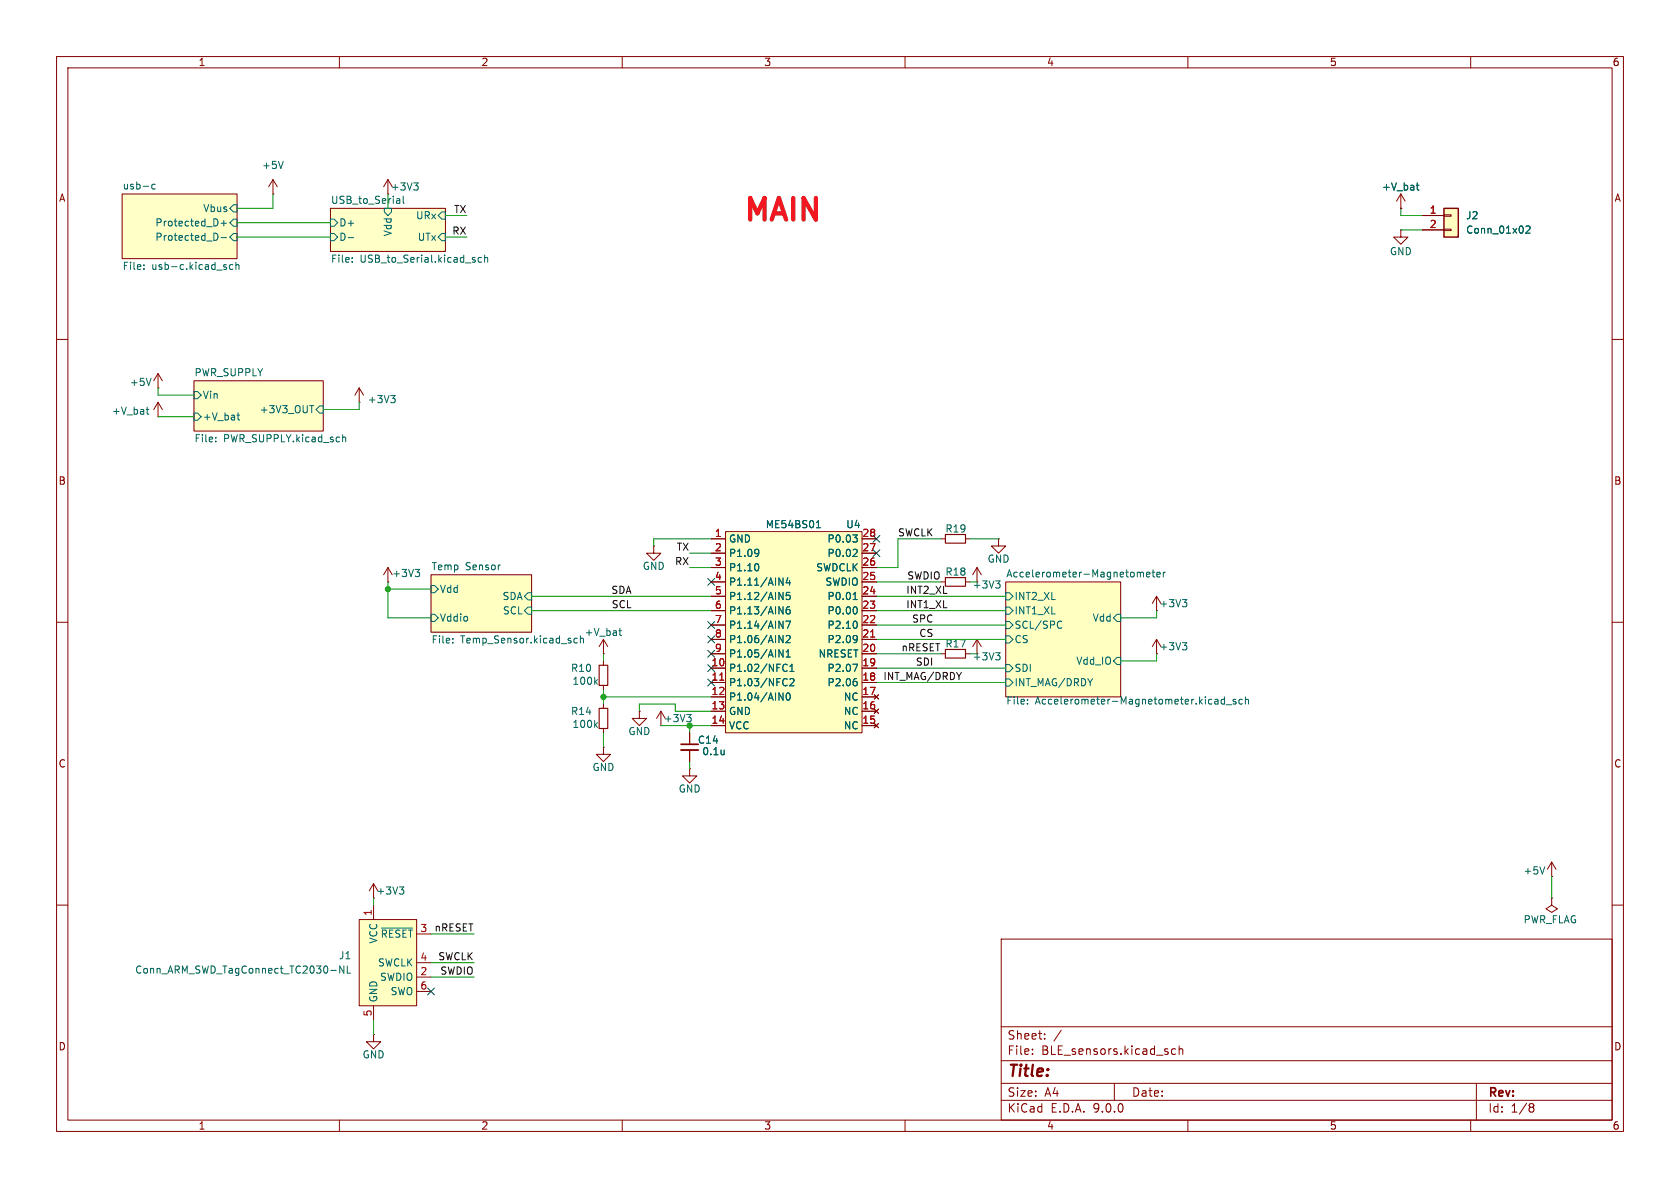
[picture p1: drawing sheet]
<svg xmlns="http://www.w3.org/2000/svg" width="297mm" height="210mm" viewBox="0 0 297 210" stroke-linecap="round" stroke-linejoin="round" font-family="sans-serif">
<g fill="none" stroke="#840000" stroke-width=".18">
<path d="M10 10h277v190h-277zM12 12h273v186h-273zM60 10v2M110 10v2M160 10v2M210 10v2M260 10v2M21.6 34.3h20.3v11.4h-20.3zM48.3 34.3h.1M48.3 31.8l-.8 1.2M48.3 31.8l.7 1.2M48.3 31.8v2.5"/>
<path d="M58.4 36.8h20.3v7.7h-20.3zM68.6 31.8l-.8 1.2M68.6 31.8l.7 1.2M68.6 31.8v2.5M247.6 36.8h.1M247.6 34.3l-.7 1.3M247.6 34.3l.8 1.3M247.6 34.3v2.5M10 60h2M34.3 67.3h22.8v8.9h-22.8zM63.5 71.1h.1M63.5 68.6l-.8 1.3"/>
<path d="M63.5 68.6l.8 1.3M63.5 68.6v2.5M285 60h2M166.4 95.3h.7M170.7 95.3h.7M10 110h2M76.2 101.6h17.8v10.2h-17.8zM166.4 102.9h.7M166.4 115.6h.7M170.7 102.9h.7M170.7 115.6h.7M172.7 100.3l-.7 1.3"/>
<path d="M172.7 100.3l.8 1.3M172.7 100.3v2.6M177.8 102.9h20.3v20.3h-20.3zM285 110h2M106.7 132.1v1.3h1.2l-1.2 1.2-1.3-1.2h1.3M106.7 132.1h.1M113 125.7v1.3h1.3l-1.3 1.3-1.2-1.3h1.2M113 125.7h.1M116.8 125.7l-.7 1.3M116.8 125.7l.8 1.3M116.8 125.7v2.6M66 156.2l-.7 1.3"/>
<path d="M66 156.2l.8 1.3M66 156.2v2.6M274.3 154.9h.1M274.3 152.4l-.7 1.3M274.3 152.4l.8 1.3M274.3 152.4v2.5M10 160h2M177 166h108v32h-108zM285 160h2M60 198v2M66 182.9v1.3h1.3l-1.3 1.2-1.2-1.2h1.2M66 182.9h.1"/>
<path d="M110 198v2M160 198v2M177 194.5h108M177 191.5h108M177 187.5h108M177 181.5h108M182.5 186.3v.1M182.5 185.5v.1M184.7 183.6v.1M184.7 182.8v.1M187.6 182.1l-1.3 2M197 191.5v3"/>
<path d="M207.8 185.5l-.4-.1-.3 .3v.4l.1 .2h.6M208.5 185.5l.2-.1 .3 .1 .1 .9M208.5 184.9v1.5M210 198v2M260 198v2M261 191.5v6.5M270.6 195.1l.4 .1 .2 .2-.3 .3M270.6 195.7h.3M270.9 195.7l.2 .2 .1 .4-.2 .2-.4 .1"/>
</g>
<g fill="#ffffc8" stroke="#ffffc8" stroke-width=".18">
<path d="M21.6 34.3h20.3v11.4h-20.3z"/>
<path d="M58.4 36.8h20.3v7.7h-20.3z"/>
<path d="M34.3 67.3h22.8v8.9h-22.8z"/>
</g>
<g fill="#ffffc2" stroke="#ffffc2" stroke-width=".18">
<path d="M76.2 101.6h17.8v10.2h-17.8z"/>
<path d="M177.8 102.9h20.3v20.3h-20.3z"/>
</g>
<g fill="none" stroke="#006464" stroke-width=".18">
<path d="M27.4 32.6h-.3l-.3 .2 .2 .6h.4M39.1 39.5h.9M39.6 39v.9M41.3 38.7h.6v1.3h-.6l-.7-.6zM41.3 36.2h.6v1.3h-.6l-.7-.7zM50.1 28.5l-.4 1.3M58.4 38.7h.7l.6 .7-.6 .6h-.7zM67.9 36.8h1.3v.7l-.6 .6-.7-.6zM70.5 35.1l.2 .2v.7M70.7 35.9l-.4 .1M70.7 35.4l-.4 .1M71.3 34.7v1.1l.2 .2"/>
<path d="M73.1 32.3h.8l-.4 .5M73.7 32.8l.2 .3v.3l-.2 .2M77.5 38.1l.6-.6h.6v1.2h-.6zM250.4 32.8h.5M250.6 32.3v1.1l.3 .2M25.4 47.5v.1M25.4 46.8v.2M38.3 41.3l.2 .5-.2 .6M39.1 42h.9M39.9 47.2l.2 .2-.2 .2M39.9 46.8h.1M41.2 46.8h-.4l-.2 .2 .1 .6h.5"/>
<path d="M41.3 41.3h.6v1.2h-.6l-.7-.6zM41.7 46.9l.2-.1h.3l.1 .8M41.7 46.4v1.2M58.4 41.3h.7l.6 .6-.6 .6h-.7zM61.6 42h.9M62.3 46.2v.2M62.3 45.6v.1M77.5 41.9l.6-.6h.6v1.2h-.6zM85.1 45.6l-.3-.1-.3 .3 .1 .5h.5M85.7 45.6l.2-.1 .3 .1v.8M85.7 45.1v1.3M34.3 73h.6l.7 .7-.7 .6h-.6z"/>
<path d="M34.3 69.2h.6l.7 .7-.7 .6h-.6zM38.1 78v.1M38.1 77.3v.1M41.9 73.4h.5M42.1 73v1.1l.3 .1M54.7 71.7h.8M56.5 71.8h.6v1.2h-.6l-.6-.6zM60.6 76.8v1.3M60.6 77.4l.2-.1h.3v.8M69.1 69.9h.8l-.5 .5M69.6 70.4l.3 .2v.3l-.3 .3M76.2 103.5h.6l.7 .6-.7 .7h-.6z"/>
<path d="M76.2 108.6h.6l.7 .6-.7 .7h-.6zM80 113.5v.2M80 112.9v.1M93.3 107.3h.7v1.3h-.7l-.6-.6zM93.3 104.8h.7v1.2h-.7l-.6-.6zM102.1 112.9l-.4-.1-.2 .3 .1 .5h.5M102.6 112.4v1.3M102.8 112.8l-.2 .1M103.2 113v.7M176 102.7h.8l-.4 .5M176.6 103.2l.2 .2v.3l-.2 .3M177.8 112.4h.6l.7 .6-.7 .7h-.6z"/>
<path d="M177.8 107.3h.6l.7 .7-.7 .6h-.6zM177.8 104.8h.6l.7 .6-.7 .6h-.6zM177.8 109.9h.6l.7 .6-.7 .6h-.6zM177.8 117.5h.6l.7 .6-.7 .6h-.6zM187.3 109.8l.4 .1M187.7 110.9l-.4 .2M197.5 108.6h.6v1.3h-.6l-.7-.7zM197.5 116.2h.6v1.3h-.6l-.7-.7zM201.8 101.1l.4 .2v.7M202.7 101.6l.6-.1-.1-.3-.3-.1-.2 .2 .1 .6h.4M203.7 101.1h.4M203.8 100.7v1.1l.3 .2"/>
<path d="M204.5 101.6l.6-.1v-.3l-.4-.1-.2 .2 .1 .6h.5M205.7 101.1v.9M206 101.1l-.3 .3M121.4 126.3h.8l-.4 .5M121.9 126.8l.3 .2v.3l-.3 .3M177.8 120h.6l.7 .7-.7 .6h-.6zM181.6 124.3v.2M181.6 123.7v.1M215.3 123.7v.8M215.3 124.4l-.1 .1M215.3 123.9l-.1 .1M216.5 123.2v1.3"/>
<path d="M216.5 123.7l-.4-.1-.2 .3 .1 .5h.5M216.8 124.6h1M218.5 123.7l-.3-.1-.2 .2 .1 .2 .4 .1v.3h-.5M219.6 123.7l-.3-.1-.3 .3 .1 .5h.5M220.2 123.7l.2-.1 .3 .1v.8M220.2 123.2v1.3M70.6 156.8h.8l-.4 .5M71.1 157.3l.3 .2v.3l-.3 .3M273.1 153.2l-.4 1.3"/>
</g>
<path d="M167.1 94.5h3.6v1.5h-3.6zM167.1 102.1h3.6v1.5h-3.6zM167.1 114.8h3.6v1.5h-3.6z" fill="none" stroke="#840000" stroke-width=".2"/>
<path d="M128.3 94h24.1v35.5h-24.1z" fill="#ffffc2"/>
<g fill="none" stroke="#840000" stroke-width=".18">
<path d="M247.6 40.6v1.3h1.3l-1.3 1.3-1.2-1.3h1.2M247.6 40.6h.1M27.9 68.6h.1M27.9 73.7h.1M27.9 66l-.7 1.3M27.9 66l.8 1.3M27.9 66v2.6M27.9 71.1v2.6M27.9 71.1l-.7 1.3M27.9 71.1l.8 1.3M115.6 96.5v1.3h1.2l-1.2 1.3-1.3-1.3h1.3M115.6 96.5h.1"/>
<path d="M125.7 95.3h2.6M125.7 97.8h2.6M128.3 94h24.1v35.5h-24.1zM152.4 95.3h2.5M152.4 97.8h2.5M176.5 95.3v1.2h1.3l-1.3 1.3-1.2-1.3h1.2M176.5 95.3h.1M68.6 102.9h.1M68.6 100.3l-.8 1.3M68.6 100.3l.7 1.3M68.6 100.3v2.6M106.7 115.6h.1"/>
<path d="M106.7 113v2.6M106.7 116.8v.8M106.7 113l-.8 1.3M106.7 113l.7 1.3M125.7 100.3h2.6M125.7 102.9h2.6M125.7 105.4h2.6M125.7 108h2.6M125.7 110.5h2.6M125.7 113h2.6M125.7 115.6h2.6M125.7 118.1h2.6"/>
<path d="M152.4 100.3h2.5M152.4 102.9h2.5M152.4 105.4h2.5M152.4 108h2.5M152.4 110.5h2.5M152.4 113h2.5M152.4 115.6h2.5M152.4 118.1h2.5M172.7 113l-.7 1.3M172.7 113l.8 1.3M172.7 113v2.6M204.5 113l-.8 1.3"/>
<path d="M204.5 113l.7 1.3M204.5 113v2.6M106.7 121.2v.7M125.7 120.7h2.6M125.7 123.2h2.6M125.7 125.7h2.6M125.7 128.3h2.6M152.4 120.7h2.5M152.4 123.2h2.5M152.4 125.7h2.5M152.4 128.3h2.5M154.6 122.8l.7 .8"/>
<path d="M154.6 125.3l.7 .8M154.6 127.9l.7 .8M155.3 122.8l-.7 .8M155.3 125.3l-.7 .8M155.3 127.9l-.7 .8M274.3 158.8v1.2l1 .7-1 .6-1-.6 1-.7M274.3 158.8h.1"/>
</g>
<g fill="none" stroke="#006464" stroke-width=".18">
<path d="M25.8 72.4h.5M26 72v1l.3 .2M26.7 66.9l-.4 1.2M133.8 99.6a.79 .79 0 0 1 0 1.3M133.9 97.1l.2 .1a1.03 1.03 0 0 1-.2 1.1M134.1 97.6l-.2 .3M144.3 93.3h.8M144.4 92.3l.3-.3v1.3M150.8 94.6h.7l-.4 .4M151.3 95l.2 .3v.3l-.2 .2M151.3 97.1l.2 .2v.3l-.7 .8h.7M73.4 100.7h.8l-.4 .4"/>
<path d="M73.9 101.1l.3 .3v.3l-.3 .2M109.4 111.5h.5M109.6 111.1v1.1l.3 .1M137.7 102.2l.7 1.2v-1.2M137.7 104.7l.7 1.3v-1.3M137.7 107.3l.7 1.2v-1.2M137.7 109.8l.7 1.3v-1.3M137.7 112.3l.7 1.3v-1.3M137.7 114.9l.7 1.2v-1.2M138.6 117.5l.3-.1 .3 .1M138.9 120l.3 .1M138.9 109.8h.9l-.6 1.3"/>
<path d="M139 112.5l.5-.2 .2 .4-.8 .9h.8M139 116.1h.7M139 115.2l.3-.3v1.2M139.2 118.6l-.3 .1-.3-.1M139.3 102.1l-.3 .9h.8M139.6 102.6v.8M139.6 107.3h-.4a.86 .86 0 0 0 0 1.2l.4-.1 .1-.4-.2-.3h-.3l-.2 .3M139.6 104.7h-.6v.6l.2-.1 .4 .1 .1 .1-.1 .5-.1 .1-.5-.1M139.6 118.7h.8M139.6 117.8l.4-.4v1.3M150.8 117.4h.8l-.5 1.3M150.8 106h.7"/>
<path d="M151.1 104.9l.1-.2v1.3M151.2 120h.2M151.2 107.3a.79 .79 0 0 1 0 1.2M151.2 109.8a.79 .79 0 0 1 0 1.3M151.3 112.3l.2 .2a1.03 1.03 0 0 1-.2 1M151.5 112.9l-.2 .2M176 115.4h.8l-.4 .5M176.6 115.9l.2 .2v.3l-.2 .3M209 113.6h.8l-.4 .5M209.6 114.1l.2 .2v.3l-.2 .3M105.3 120.5l.3 .5M105.6 120.1l-.5 .5"/>
<path d="M137.7 122.5l.7 1.3v-1.3M139.2 121.1l-.3 .1M139.2 122.6l.1-.1a.68 .68 0 0 1 .4 .6 .68 .68 0 0 1-.4 .7 .84 .84 0 0 1-.1-1.2zM139.6 120.1l.5-.1 .3 .3-.8 .9h.8M151.3 120.4l.2 .3v.3l-.2 .2"/>
</g>
<path d="M153.9 112.6h.7M127.2 120.2h.8" fill="none" stroke="#a90000" stroke-width=".18"/>
<path d="M105.9 117.6h1.5v3.6h-1.5z" fill="none" stroke="#840000" stroke-width=".2"/>
<path d="M63.5 162.6h10.2v15.2h-10.2z" fill="#ffffc2"/>
<path d="M204.5 105.4l-.8 1.3M204.5 105.4l.7 1.3M204.5 105.4v2.6M106.7 124.5v.7M106.7 128.8v.7M63.5 162.6h10.2v15.2h-10.2zM66 160v2.6M66 177.8v2.5M73.7 165.1h2.5M73.7 170.2h2.5M73.7 172.7h2.5M73.7 175.3h2.5" fill="none" stroke="#840000" stroke-width=".18"/>
<path d="M209 106h.8l-.4 .5M209.6 106.5l.2 .2v.3l-.2 .3M105.3 128.1l.3 .5M105.6 127.7l-.5 .5M58.5 171.5h1M60.8 170.8v1.2l-.7-1.2v1.2M61.4 170.8v1.2h.6M67.4 164.1h5.5" fill="none" stroke="#006464" stroke-width=".18"/>
<path d="M105.9 125.2h1.5v3.6h-1.5z" fill="none" stroke="#840000" stroke-width=".2"/>
<path d="M255.3 36.8h2.5v5.1h-2.5z" fill="#ffffc2"/>
<path d="M255.3 36.8h2.5v5.1h-2.5z" fill="none" stroke="#840000" stroke-width=".25"/>
<g fill="none" stroke="#840000" stroke-width=".18">
<path d="M247.6 36.8h.1M251.5 38.1h3.8M255.3 38h1.2v.2h-1.2zM251.5 40.6h3.8M255.3 40.5h1.2v.3h-1.2zM125.7 95.3h2.6M125.7 97.8h2.6M152.4 95.3h2.5M152.4 97.8h2.5M125.7 100.3h2.6M125.7 102.9h2.6M125.7 105.4h2.6"/>
<path d="M125.7 108h2.6M125.7 110.5h2.6M125.7 113h2.6M125.7 115.6h2.6M125.7 118.1h2.6M152.4 100.3h2.5M152.4 102.9h2.5M152.4 105.4h2.5M152.4 108h2.5M152.4 110.5h2.5M152.4 113h2.5M152.4 115.6h2.5"/>
<path d="M152.4 118.1h2.5M121.9 135.9v1.3h1.3l-1.3 1.2-1.3-1.2h1.3M121.9 135.9h.1M121.9 129.5v2.1M121.9 132.6v2M125.7 120.7h2.6M125.7 123.2h2.6M125.7 125.7h2.6M125.7 128.3h2.6M152.4 120.7h2.5M152.4 123.2h2.5M152.4 125.7h2.5"/>
<path d="M152.4 128.3h2.5M154.6 122.8l.7 .8M154.6 125.3l.7 .8M154.6 127.9l.7 .8M155.3 122.8l-.7 .8M155.3 125.3l-.7 .8M155.3 127.9l-.7 .8"/>
</g>
<g fill="none" stroke="#006464" stroke-width=".18">
<path d="M250.4 32.8h.5M250.6 32.3v1.1l.3 .2M269.8 40.1l.5-.2 .2 .4-.8 .9h.8M133.8 99.6a.79 .79 0 0 1 0 1.3M133.9 97.1l.2 .1a1.03 1.03 0 0 1-.2 1.1M134.1 97.6l-.2 .3M144.3 93.3h.8M144.4 92.3l.3-.3v1.3M150.8 94.6h.7l-.4 .4M151.3 95l.2 .3v.3l-.2 .2M151.3 97.1l.2 .2v.3l-.7 .8h.7M137.7 102.2l.7 1.2v-1.2"/>
<path d="M137.7 104.7l.7 1.3v-1.3M137.7 107.3l.7 1.2v-1.2M137.7 109.8l.7 1.3v-1.3M137.7 112.3l.7 1.3v-1.3M137.7 114.9l.7 1.2v-1.2M138.6 117.5l.3-.1 .3 .1M138.9 120l.3 .1M138.9 109.8h.9l-.6 1.3M139 112.5l.5-.2 .2 .4-.8 .9h.8M139 116.1h.7M139 115.2l.3-.3v1.2M139.2 118.6l-.3 .1-.3-.1"/>
<path d="M139.3 102.1l-.3 .9h.8M139.6 102.6v.8M139.6 107.3h-.4a.86 .86 0 0 0 0 1.2l.4-.1 .1-.4-.2-.3h-.3l-.2 .3M139.6 104.7h-.6v.6l.2-.1 .4 .1 .1 .1-.1 .5-.1 .1-.5-.1M139.6 118.7h.8M139.6 117.8l.4-.4v1.3M150.8 117.4h.8l-.5 1.3M150.8 106h.7M151.1 104.9l.1-.2v1.3M151.2 120h.2M151.2 107.3a.79 .79 0 0 1 0 1.2M151.2 109.8a.79 .79 0 0 1 0 1.3"/>
<path d="M151.3 112.3l.2 .2a1.03 1.03 0 0 1-.2 1M151.5 112.9l-.2 .2M128 132.6v.8M128 133.3v.1M137.7 122.5l.7 1.3v-1.3M139.2 121.1l-.3 .1M139.2 122.6l.1-.1a.68 .68 0 0 1 .4 .6 .68 .68 0 0 1-.4 .7 .84 .84 0 0 1-.1-1.2zM139.6 120.1l.5-.1 .3 .3-.8 .9h.8M151.3 120.4l.2 .3v.3l-.2 .2"/>
</g>
<path d="M120.4 131.6h3" fill="none" stroke="#840000" stroke-width=".3"/>
<path d="M120.4 132.6h3" fill="none" stroke="#840000" stroke-width=".33"/>
<g fill="none" stroke="#009600" stroke-width=".18">
<path d="M41.9 39.4h16.5M48.3 34.3v2.5h-6.4M78.7 38.1h3.8M247.6 36.8v1.3h3.9M41.9 41.9h16.5M78.7 41.9h3.8M247.6 40.6h3.9M27.9 68.6v1.3h6.4M27.9 73.7h6.4M63.5 71.1v1.3h-6.4M121.9 97.8h3.8M125.7 95.3h-10.1v1.2"/>
<path d="M166.4 95.3h-7.7v5h-3.8M171.4 95.3h5.1M68.6 102.9v6.3h7.6M68.6 104.1h7.6M94 105.4h31.7M94 108h31.7M106.7 115.6v1.2M121.9 100.3h3.8M154.9 105.4h22.9M154.9 108h22.9M154.9 118.1h22.9M154.9 113h22.9"/>
<path d="M154.9 102.9h11.5M154.9 110.5h22.9M154.9 115.6h11.5M204.5 108v1.2h-6.4M204.5 115.6v1.2h-6.4M106.7 123.2h19M106.7 121.9v2.6M106.7 129.5v2.6M113 125.7v-1.2h6.4v1.2h6.3M116.8 128.3h8.9M121.9 128.3v1.2M121.9 134.6v1.3"/>
<path d="M154.9 120.7h22.9M66 158.8v1.2M274.3 154.9v3.9M76.2 170.2h7.6M76.2 172.7h7.6M76.2 165.1h7.6M66 180.3v2.6"/>
</g>
<g fill="none" stroke="#000084" stroke-width=".18">
<path d="M154.3 94.6l1.2 1.3M154.3 97.2l1.2 1.2M155.5 94.6l-1.2 1.3M155.5 97.2l-1.2 1.2M125.1 117.5l1.2 1.2M125.1 112.4l1.2 1.2M125.1 102.3l1.2 1.2M125.1 109.9l1.2 1.2M125.1 115l1.2 1.2M126.3 117.5l-1.2 1.2M126.3 112.4l-1.2 1.2M126.3 102.3l-1.2 1.2"/>
<path d="M126.3 109.9l-1.2 1.2M126.3 115l-1.2 1.2M125.1 120l1.2 1.3M126.3 120l-1.2 1.3M75.6 174.7l1.2 1.2M76.8 174.7l-1.2 1.2"/>
</g>
<path d="M153.9 112.6h.7M127.2 120.2h.8" fill="none" stroke="#a90000" stroke-width=".18"/>
<g fill="#009600" stroke="#009600" stroke-width=".18">
<circle cx="121.9" cy="128.3" r=".46"/>
<circle cx="106.7" cy="123.2" r=".46"/>
<circle cx="68.6" cy="104.1" r=".46"/>
</g>
<text font-size="5.3" fill="#ff141f" x="131" y="40.1">MAIN</text>
<text font-size="2.8" fill="#840000" x="178" y="190.9">Title:</text>
<g font-size="2.1" fill="#840000">
<text x="178" y="184">Sheet:</text>
<text x="178" y="186.7">File:</text>
<text x="184.1" y="186.7">BLE_sensors.kicad_sch</text>
<text x="178" y="196.9">KiCad</text>
<text x="178" y="194.1">Size:</text>
<text x="184.7" y="194.1">A4</text>
<text x="185.7" y="196.9">E.D.A.</text>
<text x="193.3" y="196.9">9.0.0</text>
<text x="200" y="194.1">Date:</text>
<text x="263" y="194.3">Rev:</text>
<text x="263" y="196.9">Id:</text>
<text x="267.1" y="196.9">1/8</text>
</g>
<g font-size="1.8" fill="#840000">
<text x="35" y="11.9">1</text>
<text x="85" y="11.9">2</text>
<text x="135" y="11.9">3</text>
<text x="185" y="11.9">4</text>
<text x="235" y="11.9">5</text>
<text x="285" y="11.9">6</text>
<text x="10.3" y="35.9">A</text>
<text x="285.3" y="35.9">A</text>
<text x="10.3" y="85.9">B</text>
<text x="285.3" y="85.9">B</text>
<text x="10.3" y="135.9">C</text>
<text x="285.3" y="135.9">C</text>
<text x="10.3" y="185.9">D</text>
<text x="285.3" y="185.9">D</text>
<text x="35" y="199.9">1</text>
<text x="85" y="199.9">2</text>
<text x="135" y="199.9">3</text>
<text x="185" y="199.9">4</text>
<text x="235" y="199.9">5</text>
<text x="285" y="199.9">6</text>
</g>
<g font-size="1.8" fill="#006464">
<text x="21.6" y="33.6">usb-c</text>
<text x="46.2" y="30.1">+5V</text>
<text x="69" y="33.9">+3V3</text>
<text x="244.2" y="33.9">+V_bat</text>
<text x="27.4" y="40.2">Protected_D+</text>
<text x="35.8" y="37.7">Vbus</text>
<text x="59.9" y="40.2">D+</text>
<text x="69.4" y="41.9" transform="rotate(-90 69.4 41.9)">Vdd</text>
<text x="73.4" y="39">URx</text>
<text x="259.1" y="39">J2</text>
<text x="259.1" y="41.5">Conn_01x02</text>
<text x="27.4" y="42.8">Protected_D-</text>
<text x="58.4" y="46.8">File:</text>
<text x="59.9" y="42.8">D-</text>
<text x="63.6" y="46.8">USB_to_Serial.kicad_sch</text>
<text x="73.8" y="42.8">UTx</text>
<text x="245.6" y="45.3">GND</text>
<text x="21.6" y="48">File:</text>
<text x="26.8" y="48">usb-c.kicad_sch</text>
<text x="22.9" y="68.4">+5V</text>
<text x="34.3" y="66.6">PWR_SUPPLY</text>
<text x="35.8" y="70.7">Vin</text>
<text x="64.9" y="71.5">+3V3</text>
<text x="19.7" y="73.5">+V_bat</text>
<text x="35.8" y="74.5">+V_bat</text>
<text x="45.8" y="73.3">+3V3_OUT</text>
<text x="34.3" y="78.5">File:</text>
<text x="39.5" y="78.5">PWR_SUPPLY.kicad_sch</text>
<text x="135.3" y="93.6">ME54BS01</text>
<text x="149.5" y="93.6">U4</text>
<text x="167" y="94.3">R19</text>
<text x="76.2" y="100.9">Temp</text>
<text x="82.3" y="100.9">Sensor</text>
<text x="113.5" y="100.9">GND</text>
<text x="128.8" y="96.1">GND</text>
<text x="128.8" y="98.7">P1.09</text>
<text x="128.8" y="101.2">P1.10</text>
<text x="144.2" y="101.2">SWDCLK</text>
<text x="146.2" y="96.1">P0.03</text>
<text x="146.2" y="98.7">P0.02</text>
<text x="167" y="102">R18</text>
<text x="174.5" y="99.7">GND</text>
<text x="69.2" y="102.2">+3V3</text>
<text x="77.7" y="105">Vdd</text>
<text x="88.7" y="106.3">SDA</text>
<text x="128.8" y="103.7">P1.11/AIN4</text>
<text x="128.8" y="106.3">P1.12/AIN5</text>
<text x="145.8" y="103.7">SWDIO</text>
<text x="146.2" y="106.3">P0.01</text>
<text x="177.8" y="102.2">Accelerometer-Magnetometer</text>
<text x="179.3" y="106.3">INT2_XL</text>
<text x="204.9" y="107.5">+3V3</text>
<text x="77.7" y="110.1">Vddio</text>
<text x="88.8" y="108.8">SCL</text>
<text x="103.3" y="112.6">+V_bat</text>
<text x="128.8" y="108.8">P1.13/AIN6</text>
<text x="128.8" y="111.4">P1.14/AIN7</text>
<text x="128.8" y="113.9">P1.06/AIN2</text>
<text x="146.2" y="108.8">P0.00</text>
<text x="146.2" y="111.4">P2.10</text>
<text x="146.2" y="113.9">P2.09</text>
<text x="179.3" y="113.9">CS</text>
<text x="179.3" y="108.8">INT1_XL</text>
<text x="179.3" y="111.4">SCL/SPC</text>
<text x="193.1" y="110.1">Vdd</text>
<text x="76.2" y="114.1">File:</text>
<text x="81.4" y="114.1">Temp_Sensor.kicad_sch</text>
<text x="100.8" y="119">R10</text>
<text x="128.8" y="116.4">P1.05/AIN1</text>
<text x="128.8" y="119">P1.02/NFC1</text>
<text x="144.6" y="116.4">NRESET</text>
<text x="146.2" y="119">P2.07</text>
<text x="167" y="114.7">R17</text>
<text x="179.3" y="119">SDI</text>
<text x="190.2" y="117.7">Vdd_IO</text>
<text x="204.9" y="115.2">+3V3</text>
<text x="101.1" y="121.3">100k</text>
<text x="128.8" y="121.5">P1.03/NFC2</text>
<text x="128.8" y="124.1">P1.04/AIN0</text>
<text x="146.2" y="121.5">P2.06</text>
<text x="149.1" y="124.1">NC</text>
<text x="177.8" y="124.9">File:</text>
<text x="179.3" y="121.5">INT_MAG/DRDY</text>
<text x="183" y="124.9">Accelerometer-Magnetometer.kicad_sch</text>
<text x="100.8" y="126.6">R14</text>
<text x="101.1" y="128.9">100k</text>
<text x="111" y="130.1">GND</text>
<text x="117.2" y="127.9">+3V3</text>
<text x="123.3" y="131.7">C14</text>
<text x="128.8" y="126.6">GND</text>
<text x="128.8" y="129.1">VCC</text>
<text x="149.1" y="126.6">NC</text>
<text x="149.1" y="129.1">NC</text>
<text x="104.6" y="136.5">GND</text>
<text x="124" y="133.7">0.1u</text>
<text x="119.9" y="140.3">GND</text>
<text x="269.2" y="154.8">+5V</text>
<text x="66.4" y="158.3">+3V3</text>
<text x="66.9" y="166.9" transform="rotate(-90 66.9 166.9)">VCC</text>
<text x="67.2" y="166">~{RESET}</text>
<text x="269.2" y="163.4">PWR_FLAG</text>
<text x="23.8" y="172.3">Conn_ARM_SWD_TagConnect_TC2030-NL</text>
<text x="59.8" y="169.8">J1</text>
<text x="66.7" y="171">SWCLK</text>
<text x="67.1" y="173.6">SWDIO</text>
<text x="66.9" y="177.3" transform="rotate(-90 66.9 177.3)">GND</text>
<text x="69" y="176.1">SWO</text>
<text x="64" y="187.3">GND</text>
</g>
<g font-size="1.8" fill="#009600">
<text x="58.4" y="36.1">USB_to_Serial</text>
<text x="171.9" y="104.2">+3V3</text>
<text x="171.9" y="116.9">+3V3</text>
</g>
<g font-size="1.8" fill="#0f0f0f">
<text x="79.9" y="41.6">RX</text>
<text x="80.2" y="37.8">TX</text>
<text x="158.7" y="94.9">SWCLK</text>
<text x="119.2" y="100">RX</text>
<text x="119.5" y="97.4">TX</text>
<text x="108" y="105.1">SDA</text>
<text x="108" y="107.6">SCL</text>
<text x="160.1" y="105.1">INT2_XL</text>
<text x="160.1" y="107.6">INT1_XL</text>
<text x="160.3" y="102.5">SWDIO</text>
<text x="161.1" y="110.1">SPC</text>
<text x="162.4" y="112.7">CS</text>
<text x="159.3" y="115.2">nRESET</text>
<text x="161.8" y="117.8">SDI</text>
<text x="156.1" y="120.3">INT_MAG/DRDY</text>
<text x="76.7" y="164.8">nRESET</text>
<text x="77.4" y="169.8">SWCLK</text>
<text x="77.8" y="172.4">SWDIO</text>
</g>
<g font-size="1.8" fill="#a90000">
<text x="252.7" y="37.8">1</text>
<text x="252.7" y="40.4">2</text>
<text x="126.3" y="95">1</text>
<text x="152.4" y="95">28</text>
<text x="126.3" y="97.5">2</text>
<text x="126.3" y="100.1">3</text>
<text x="152.4" y="97.5">27</text>
<text x="152.4" y="100.1">26</text>
<text x="126.3" y="102.6">4</text>
<text x="126.3" y="105.2">5</text>
<text x="126.3" y="107.7">6</text>
<text x="152.4" y="102.6">25</text>
<text x="152.4" y="105.2">24</text>
<text x="152.4" y="107.7">23</text>
<text x="126.3" y="110.2">7</text>
<text x="126.3" y="112.8">8</text>
<text x="152.4" y="110.2">22</text>
<text x="152.4" y="112.8">21</text>
<text x="125.7" y="117.9">10</text>
<text x="126.3" y="115.3">9</text>
<text x="152.4" y="115.3">20</text>
<text x="152.4" y="117.9">19</text>
<text x="125.7" y="120.4">11</text>
<text x="125.7" y="122.9">12</text>
<text x="125.7" y="125.5">13</text>
<text x="152.4" y="120.4">18</text>
<text x="152.4" y="122.9">17</text>
<text x="152.4" y="125.5">16</text>
<text x="125.7" y="128">14</text>
<text x="152.4" y="128">15</text>
<text x="65.8" y="162" transform="rotate(-90 65.8 162)">1</text>
<text x="74.2" y="164.8">3</text>
<text x="74.2" y="169.9">4</text>
<text x="74.2" y="172.5">2</text>
<text x="65.8" y="179.8" transform="rotate(-90 65.8 179.8)">5</text>
<text x="74.2" y="175">6</text>
</g>
</svg>
